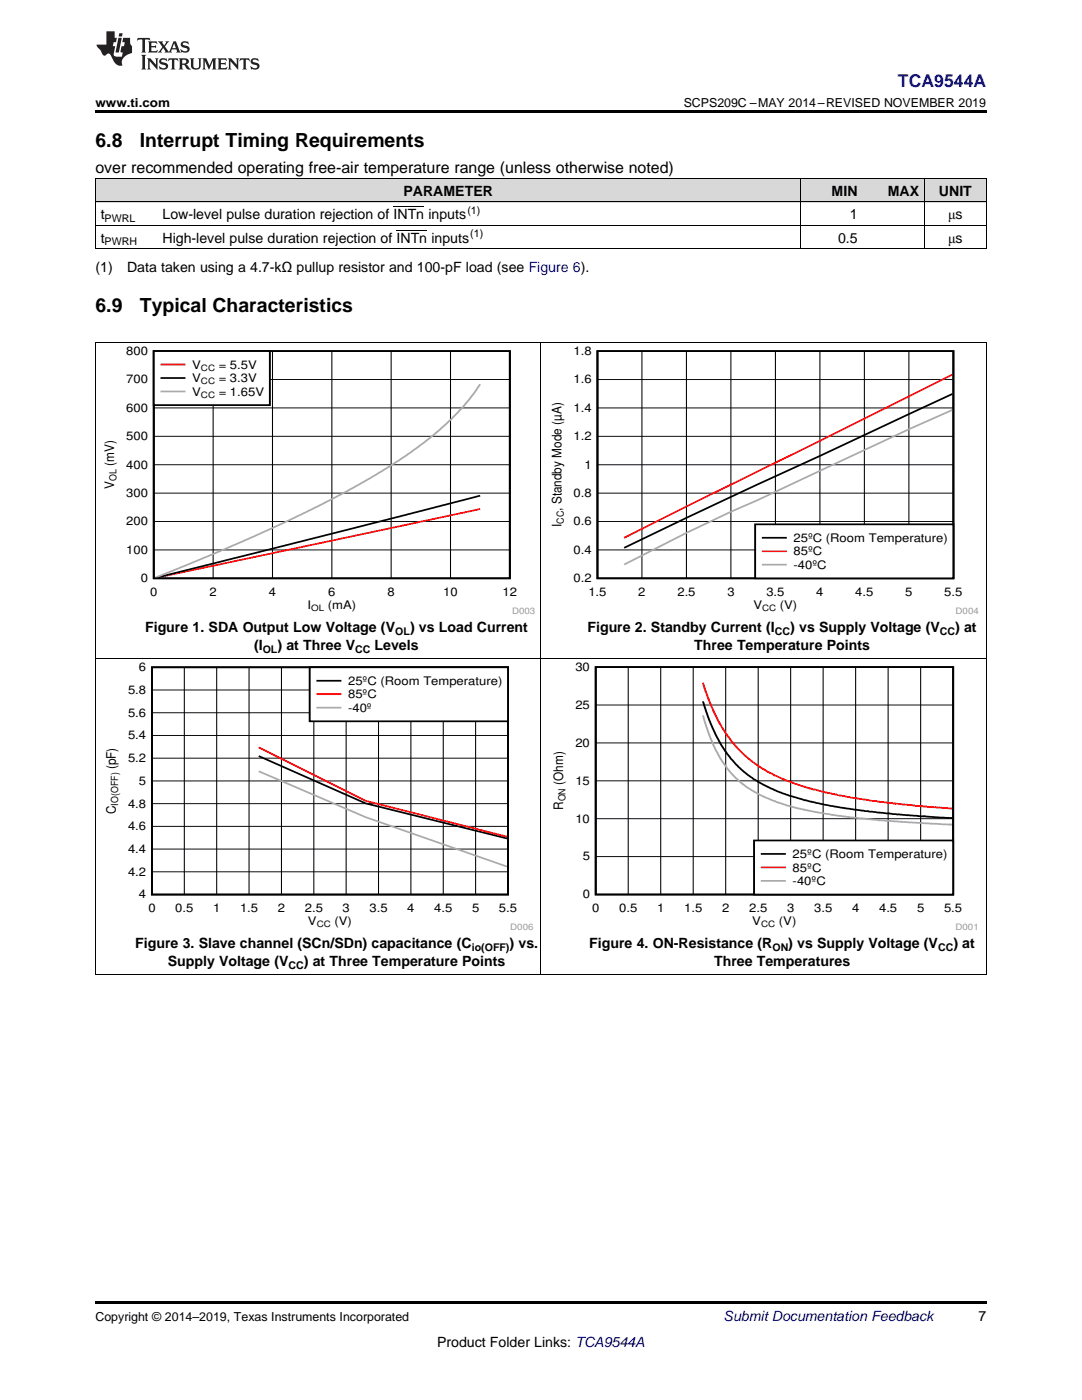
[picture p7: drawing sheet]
<svg xmlns="http://www.w3.org/2000/svg" width="216mm" height="279mm" viewBox="0 0 216 279" stroke-linecap="round" stroke-linejoin="round" font-family="sans-serif">
<g fill="#d8d8d8">
<path d="M19 35.7h12.4v4.7h-12.4z"/>
<path d="M31.4 35.7h128.5v4.7h-128.5z"/>
<path d="M159.9 35.7h12.3v4.7h-12.3z"/>
<path d="M172.2 35.7h12.3v4.7h-12.3z"/>
<path d="M184.5 35.7h12.3v4.7h-12.3z"/>
</g>
<path d="M19 194.5l.2 .1zM196.7 194.5l.1 .1zM19 259.7h177.8v.5h-177.8z" fill="#000"/>
<g fill="none" stroke="#000" stroke-width=".2">
<path d="M19.1 131.4v63.2M30.3 137.7h71.1M36.8 133.2v45.3M43.2 133.2v45.3M49.7 133.2v45.3M56.2 133.2v45.3M62.6 133.2v45.3M69.1 133.2v45.3M75.5 133.2v45.3M82 133.2v45.3M88.4 133.2v45.3M94.9 133.2v45.3"/>
<path d="M107.9 131.4v63.2M196.8 131.4v63.2M30.3 155.9h71.1M30.3 151.3h71.1M30.3 146.8h71.1M30.3 142.2h71.1M30.3 174h71.1M30.3 169.5h71.1M30.3 164.9h71.1M30.3 160.4h71.1M19 194.5h177.8"/>
</g>
<path d="M30.3 133.2h71.1v45.3h-71.1zM51.6 150.9l21.4 9.4 28.2 7" fill="none" stroke="#000" stroke-width=".36"/>
<path d="M51.6 149.2l21.4 10.6 28.2 7.2" fill="none" stroke="#f00" stroke-width=".36"/>
<path d="M51.6 153.9l21.4 9.2 28.2 9.9" fill="none" stroke="#aaa" stroke-width=".36"/>
<path d="M61.8 133.2h39.6v10.8h-39.6z" fill-rule="evenodd" fill="#fff"/>
<path d="M61.8 133.2h39.6v10.8h-39.6zM63.3 135.9h4.6M118.9 133.1h71.3v45.4h-71.3zM140.3 140l1.1 3.5 1.3 3 1.2 2.1 1.9 2.8 1.6 1.7 1.9 1.6 2 1.4 2.6 1.3 3.6 1.4 3.1 .9 7.5 1.6 10.9 1.3 .4-.1 4.9 .5 5.7 .3" fill="none" stroke="#000" stroke-width=".36"/>
<path d="M63.3 138.5h4.6M140.3 136.3l1 3 1.3 3.1 1.7 3.1 1.7 2.4 1.1 1.4 2.2 2.1 2.9 2.1 2.3 1.2 3.5 1.5 3 1 6.6 1.6 10.9 1.6 11.5 1" fill="none" stroke="#f00" stroke-width=".36"/>
<path d="M63.3 141.2h4.6M140.3 142.8l.9 2.9 1.1 3 1.3 2.5 1.5 2.1 1.6 1.9 1.5 1.3 1.9 1.3 2.4 1.3 2.8 1.1 3.6 1.1 8.5 1.5 8 1 .3-.1 5.8 .5 8.5 .3" fill="none" stroke="#aaa" stroke-width=".36"/>
<g fill="none" stroke="#000" stroke-width=".2">
<path d="M125.4 133.1v45.4M131.8 133.1v45.4M138.3 133.1v45.4M144.8 133.1v45.4M151.3 133.1v45.4M157.8 133.1v45.4M164.2 133.1v45.4M170.7 133.1v45.4M177.2 133.1v45.4M183.7 133.1v45.4M118.9 155.8h71.3M118.9 148.3h71.3"/>
<path d="M118.9 140.7h71.3M118.9 171h71.3M118.9 163.4h71.3"/>
</g>
<path d="M150.5 167.7h39.7v10.8h-39.7z" fill-rule="evenodd" fill="#fff"/>
<path d="M30.7 70.1h71v45.3h-71zM95.8 98.9l-64.5 16.3M150.5 167.7h39.7v10.8h-39.7zM152 170.4h4.6" fill="none" stroke="#000" stroke-width=".36"/>
<path d="M95.8 101.6l-64.3 13.6M152 173.1h4.6" fill="none" stroke="#f00" stroke-width=".36"/>
<path d="M95.8 76.7a52.9 52.9 0 0 1-14.5 14l-5 3.3-5.7 3.3-10.6 5.4-11.5 5.3-17.4 7.2M152 175.8h4.6" fill="none" stroke="#aaa" stroke-width=".36"/>
<g fill="none" stroke="#000" stroke-width=".2">
<path d="M19.1 68.3v63.1M30.7 75.7h71M42.5 70.1v45.3M54.4 70.1v45.3M66.2 70.1v45.3M78 70.1v45.3M89.9 70.1v45.3M107.9 68.3v63.1M196.8 68.3v63.1M30.7 98.4h71M30.7 92.8h71M30.7 87.1h71"/>
<path d="M30.7 81.4h71M30.7 109.7h71M30.7 104.1h71M19 131.4h177.8"/>
</g>
<path d="M30.7 70.1h23.2v10.8h-23.2z" fill-rule="evenodd" fill="#fff"/>
<path d="M30.7 70.1h23.2v10.8h-23.2zM32.2 75.4h4.6M119.2 70.1h71v45.3h-71zM190 78.6l-26.4 12.4a1552.8 1552.8 0 0 0-39.1 18.3" fill="none" stroke="#000" stroke-width=".36"/>
<path d="M32.2 72.8h4.6M190 74.8l-65.5 32.5" fill="none" stroke="#f00" stroke-width=".36"/>
<path d="M32.2 78.1h4.6M190 81.8l-8.6 3.9-30.2 14.1-5.4 2.3-8.8 4.2-12.5 6.4" fill="none" stroke="#aaa" stroke-width=".36"/>
<g fill="none" stroke="#000" stroke-width=".2">
<path d="M119.2 75.7h71M128.1 70.1v45.3M137 70.1v45.3M145.8 70.1v45.3M154.7 70.1v45.3M163.6 70.1v45.3M172.5 70.1v45.3M181.4 70.1v45.3M119.2 98.4h71M119.2 92.8h71M119.2 87.1h71M119.2 81.4h71"/>
<path d="M119.2 109.8h71M119.2 104.1h71"/>
</g>
<path d="M150.7 104.6h39.5v10.8h-39.5z" fill-rule="evenodd" fill="#fff"/>
<path d="M150.7 104.6h39.5v10.8h-39.5zM152.2 107.3h4.6" fill="none" stroke="#000" stroke-width=".36"/>
<path d="M152.2 110h4.6" fill="none" stroke="#f00" stroke-width=".36"/>
<path d="M152.2 112.7h4.6" fill="none" stroke="#aaa" stroke-width=".36"/>
<path d="M19 35.6h177.8M19.1 35.7v14M159.8 35.7v14M184.4 35.7v14M196.8 35.7v14M19 49.6h177.8M19 45h177.8M19 40.3h177.8M19 68.3h177.8" fill="none" stroke="#000" stroke-width=".2"/>
<path d="M19 22h177.8v.5h-177.8z" fill="#000"/>
<g fill="#231f20">
<path d="M27.5 7.6l-.1 .5 .4-.2h.6v.1v2.1l-.2 .4h1l-.3-.4v-2.1l.1-.1h.5l.5 .2-.2-.5zM29.5 8.3l.2 .3v1.5l-.2 .4h1.8l.2-.6a1.04 1.04 0 0 1-1.3 .2v-.7h.6l.3 .2v-.6l-.3 .2h-.6v-.6l.8-.1 .4 .3-.2-.5zM31.5 8.3l.9 1.1-.9 1.1h.8l-.2-.2 .5-.7 .4 .7-.2 .2h1.5l-.1-.2 .1-.4h.9l.1 .4-.2 .2h1l-.3-.3-.7-1.9h-.5l-.9 2-.8-1 .9-1h-.8l.1 .3-.3 .5-.4-.6 .2-.2zM34.7 8.6l.4 1h-.7zM36.3 8.4a.63 .63 0 0 0-.2 .7 .63 .63 0 0 0 .6 .4l.6 .2 .1 .2a.75 .75 0 0 1-.7 .4 .75 .75 0 0 1-.6-.5l.1 .7 .1-.1a1.11 1.11 0 0 0 1.5-.6 1.13 1.13 0 0 0-1.2-.8l-.1-.4a1.04 1.04 0 0 1 1.2 .2l-.2-.5-.1 .1-.5-.2zM28.2 10.9l.2 .4v2.2l-.2 .4h1l-.3-.4v-2.2l.3-.4zM29.3 11.6l.3 .4v1.5l-.3 .4h.8l-.2-.4v-1.3l1.5 1.7v-1.9l.2-.4h-.7l.2 .4v.9l-1.1-1.3zM32 11.8a.62 .62 0 0 0-.2 .7 .62 .62 0 0 0 .6 .4l.6 .1 .1 .3a.76 .76 0 0 1-.7 .3 .76 .76 0 0 1-.6-.4l.1 .7 .1-.1a1.11 1.11 0 0 0 1.5-.6 1.13 1.13 0 0 0-1.2-.8l-.1-.4a1.04 1.04 0 0 1 1.2 .2l-.2-.6-.1 .1-.5-.1zM33.7 11.6l-.2 .6a.61 .61 0 0 1 .8-.3v1.6l-.2 .4h.9l-.2-.4v-1.6a.63 .63 0 0 1 .8 .3l-.2-.6zM35.6 11.6l.3 .4v1.5l-.3 .4h1l-.2-.2v-.8l.5 .2a.76 .76 0 0 0 1.2 .7l-1-1a.58 .58 0 0 0 .6-.5 .58 .58 0 0 0-.5-.6zM36.4 11.9h.1a.45 .45 0 0 1 .5 .1 .45 .45 0 0 1 .1 .5l-.7 .2zM37.9 11.6l.2 .2a2.17 2.17 0 0 0 .3 1.9 .99 .99 0 0 0 1.6-.6v-1.1l.2-.4h-.7l.2 .2a1.92 1.92 0 0 1-.2 1.8 .6 .6 0 0 1-.9-.5v-1.1l.2-.4zM40.4 11.6l.2 .4v1.5l-.2 .4h.7l-.2-.4v-1.4l.8 1.8 .8-1.8v1.4l-.2 .4h.9l-.2-.4v-1.5l.2-.4h-.8l-.6 1.5-.6-1.5zM43.4 11.6l.2 .4v1.5l-.2 .4h1.8l.2-.6a1.04 1.04 0 0 1-1.3 .1v-.6h.5l.4 .2v-.6l-.4 .2h-.5v-.7h.8l.3 .3-.1-.6zM45.5 11.6l.2 .4v1.5l-.2 .4h.7l-.2-.4v-1.3l1.5 1.7v-1.9l.2-.4h-.7l.2 .4v.9l-1.1-1.3zM47.9 11.6l-.1 .6a.61 .61 0 0 1 .8-.3v1.6l-.3 .4h1l-.3-.4 .1-1.6a.63 .63 0 0 1 .7 .3l-.1-.6zM50.2 11.8a.62 .62 0 0 0-.2 .7 .62 .62 0 0 0 .6 .4l.6 .1 .2 .3a.76 .76 0 0 1-.8 .3 .76 .76 0 0 1-.6-.4l.1 .7 .2-.1a1.11 1.11 0 0 0 1.5-.6 1.13 1.13 0 0 0-1.3-.8l-.1-.4a1.04 1.04 0 0 1 1.2 .2l-.1-.6-.2 .1-.5-.1z"/>
<path d="M21.2 6.3v2.6h-1.9l.1 .4 .7 .9a.91 .91 0 0 0 1 .8 .56 .56 0 0 1 .5-.3 .56 .56 0 0 1 .5 .3l.4 .8a1.53 1.53 0 0 0 1.9 1.2 1.54 1.54 0 0 1 1-2.1l.9-.3v-1.4a1.52 1.52 0 0 1-.3-1.6h-1.4l-.2 .8h.5l-.2 .8h-.4l-.2 1v.2l.4 .1-.2 .8a1.93 1.93 0 0 1-1.6-.3l.3-1.8h-.5l.2-.8h.4l.2-.8h-.4v-1.3zM23.6 7.6l-.6 2.9h.7l.6-2.9zM23.8 6.6l-.1 .7h.6l.2-.7z"/>
</g>
<path d="M78.5 41.3h6.1M79.1 45.9h6.1" fill="none" stroke="#000" stroke-width=".2"/>
<g font-size="3.9">
<text x="19" y="29.3">6.8</text>
<text x="27.9" y="29.3">Interrupt Timing Requirements</text>
<text x="19" y="62.3">6.9</text>
<text x="27.9" y="62.3">Typical Characteristics</text>
</g>
<text font-size="3.5" fill="#00f" x="179.2" y="17.3">TCA9544A</text>
<text font-size="3.2" x="19" y="34.4">over recommended operating free-air temperature range (unless otherwise noted)</text>
<g font-size="2.8">
<text x="80.5" y="39.1">PARAMETER</text>
<text x="165.9" y="39.1">MIN</text>
<text x="177.2" y="39.1">MAX</text>
<text x="187.4" y="39.1">UNIT</text>
<text x="20.1" y="43.7">t</text>
<text x="32.4" y="43.7">Low-level pulse duration rejection of INTn inputs</text>
<text x="169.5" y="43.7">1</text>
<text x="189.2" y="43.7">μs</text>
<text x="20.1" y="48.4">t</text>
<text x="32.4" y="48.4">High-level pulse duration rejection of INTn inputs</text>
<text x="167.2" y="48.4">0.5</text>
<text x="189.2" y="48.4">μs</text>
<text x="19" y="54.3">(1)</text>
<text x="25.4" y="54.3">Data taken using a 4.7-kΩ pullup resistor and 100-pF load (see Figure 6).</text>
<text x="29" y="126.2">Figure 1. SDA Output Low Voltage (V</text>
<text x="50.7" y="129.7">(I</text>
<text x="55.4" y="129.7">) at Three V</text>
<text x="74.8" y="129.7">Levels</text>
<text x="81.8" y="126.2">) vs Load Current</text>
<text x="117.2" y="126.2">Figure 2. Standby Current (I</text>
<text x="138.5" y="129.7">Three Temperature Points</text>
<text x="157.7" y="126.2">) vs Supply Voltage (V</text>
<text x="190.6" y="126.2">) at</text>
<text x="27" y="189.3">Figure 3. Slave channel (SCn/SDn) capacitance (C</text>
<text x="101.7" y="189.3">) vs.</text>
<text x="117.6" y="189.3">Figure 4. ON-Resistance (R</text>
<text x="157.3" y="189.3">) vs Supply Voltage (V</text>
<text x="190.2" y="189.3">) at</text>
<text x="33.5" y="192.8">Supply Voltage (V</text>
<text x="60.6" y="192.8">) at Three Temperature Points</text>
<text x="142.5" y="192.8">Three Temperatures</text>
<text x="195.3" y="263.6">7</text>
<text x="87.2" y="268.9">Product Folder Links: TCA9544A</text>
</g>
<text font-size="2.8" fill="#0000c8" x="144.4" y="263.6">Submit Documentation Feedback</text>
<g font-size="2.6">
<text x="22.8" y="93" transform="rotate(-90 22.8 93)">(mV)</text>
<text x="22.8" y="97.6" transform="rotate(-90 22.8 97.6)">V</text>
<text x="112" y="101.9" transform="rotate(-90 112 101.9)">, Standby Mode (µA)</text>
<text x="112" y="105.1" transform="rotate(-90 112 105.1)">I</text>
<text x="23.1" y="153.5" transform="rotate(-90 23.1 153.5)">(pF)</text>
<text x="112.4" y="161.7" transform="rotate(-90 112.4 161.7)">R</text>
<text x="112.4" y="156.7" transform="rotate(-90 112.4 156.7)">(Ohm)</text>
<text x="23.1" y="162.5" transform="rotate(-90 23.1 162.5)">C</text>
</g>
<g font-size="2.5">
<text x="19" y="21.4">www.ti.com</text>
<text x="136.4" y="21.4">SCPS209C –MAY 2014–REVISED NOVEMBER 2019</text>
<text x="19" y="263.6">Copyright © 2014–2019, Texas Instruments Incorporated</text>
</g>
<g font-size="2.4">
<text x="25.2" y="70.8">800</text>
<text x="114.4" y="70.9">1.8</text>
<text x="25.2" y="76.5">700</text>
<text x="38.3" y="73.6">V</text>
<text x="38.3" y="76.3">V</text>
<text x="43.6" y="73.6">= 5.5V</text>
<text x="43.6" y="76.3">= 3.3V</text>
<text x="114.4" y="76.5">1.6</text>
<text x="25.2" y="82.2">600</text>
<text x="38.3" y="79">V</text>
<text x="43.6" y="79">= 1.65V</text>
<text x="114.4" y="82.2">1.4</text>
<text x="25.2" y="87.8">500</text>
<text x="114.4" y="87.8">1.2</text>
<text x="25.2" y="93.5">400</text>
<text x="116.6" y="93.5">1</text>
<text x="25.2" y="99.2">300</text>
<text x="114.4" y="99.2">0.8</text>
<text x="25.2" y="104.8">200</text>
<text x="114.4" y="104.9">0.6</text>
<text x="25.2" y="110.5">100</text>
<text x="114.4" y="110.5">0.4</text>
<text x="158.3" y="108.2">25ºC (Room Temperature)</text>
<text x="158.3" y="110.8">85ºC</text>
<text x="158.3" y="113.5">-40ºC</text>
<text x="28.1" y="116.2">0</text>
<text x="30" y="118.9">0</text>
<text x="41.8" y="118.9">2</text>
<text x="53.6" y="118.9">4</text>
<text x="65.5" y="118.9">6</text>
<text x="77.3" y="118.9">8</text>
<text x="88.4" y="118.9">10</text>
<text x="100.3" y="118.9">12</text>
<text x="114.4" y="116.2">0.2</text>
<text x="117.4" y="118.9">1.5</text>
<text x="127.4" y="118.9">2</text>
<text x="135.2" y="118.9">2.5</text>
<text x="145.1" y="118.9">3</text>
<text x="152.9" y="118.9">3.5</text>
<text x="162.9" y="118.9">4</text>
<text x="170.7" y="118.9">4.5</text>
<text x="180.6" y="118.9">5</text>
<text x="188.4" y="118.9">5.5</text>
<text x="61.3" y="121.6">I</text>
<text x="65.4" y="121.6">(mA)</text>
<text x="150.3" y="121.6">V</text>
<text x="155.6" y="121.6">(V)</text>
<text x="27.7" y="133.9">6</text>
<text x="69.5" y="136.7">25ºC (Room Temperature)</text>
<text x="114.8" y="133.9">30</text>
<text x="25.5" y="143">5.6</text>
<text x="25.5" y="138.5">5.8</text>
<text x="69.5" y="139.4">85ºC</text>
<text x="69.5" y="142.1">-40º</text>
<text x="114.8" y="141.5">25</text>
<text x="25.5" y="147.5">5.4</text>
<text x="114.8" y="149">20</text>
<text x="25.5" y="152.1">5.2</text>
<text x="25.5" y="161.2">4.8</text>
<text x="27.7" y="156.6">5</text>
<text x="114.8" y="156.6">15</text>
<text x="25.5" y="165.7">4.6</text>
<text x="114.8" y="164.2">10</text>
<text x="25.5" y="170.2">4.4</text>
<text x="116.3" y="171.7">5</text>
<text x="158.2" y="171.3">25ºC (Room Temperature)</text>
<text x="158.2" y="173.9">85ºC</text>
<text x="25.5" y="174.8">4.2</text>
<text x="27.7" y="179.3">4</text>
<text x="116.3" y="179.3">0</text>
<text x="158.2" y="176.6">-40ºC</text>
<text x="29.6" y="182">0</text>
<text x="35" y="182">0.5</text>
<text x="42.5" y="182">1</text>
<text x="47.9" y="182">1.5</text>
<text x="55.4" y="182">2</text>
<text x="60.8" y="182">2.5</text>
<text x="61.4" y="184.7">V</text>
<text x="66.7" y="184.7">(V)</text>
<text x="68.4" y="182">3</text>
<text x="73.7" y="182">3.5</text>
<text x="81.3" y="182">4</text>
<text x="86.6" y="182">4.5</text>
<text x="94.2" y="182">5</text>
<text x="99.6" y="182">5.5</text>
<text x="118.2" y="182">0</text>
<text x="123.5" y="182">0.5</text>
<text x="131.1" y="182">1</text>
<text x="136.5" y="182">1.5</text>
<text x="144.1" y="182">2</text>
<text x="149.5" y="182">2.5</text>
<text x="150.1" y="184.7">V</text>
<text x="155.4" y="184.7">(V)</text>
<text x="157" y="182">3</text>
<text x="162.4" y="182">3.5</text>
<text x="170" y="182">4</text>
<text x="175.4" y="182">4.5</text>
<text x="183" y="182">5</text>
<text x="188.4" y="182">5.5</text>
</g>
<g font-size="2.1">
<text x="20.9" y="44.3">PWRL</text>
<text x="93.3" y="42.6">(1)</text>
<text x="93.8" y="47.3">(1)</text>
<text x="20.9" y="49">PWRH</text>
<text x="52.4" y="130.2">OL</text>
<text x="70.9" y="130.2">CC</text>
<text x="78.9" y="126.7">OL</text>
<text x="154.6" y="126.7">CC</text>
<text x="187.5" y="126.7">CC</text>
<text x="94.2" y="189.8">io(OFF)</text>
<text x="154.1" y="189.8">ON</text>
<text x="187.2" y="189.8">CC</text>
<text x="57.6" y="193.4">CC</text>
</g>
<g font-size="2">
<text x="23.2" y="96" transform="rotate(-90 23.2 96)">OL</text>
<text x="112.5" y="104.5" transform="rotate(-90 112.5 104.5)">CC</text>
<text x="23.6" y="160.8" transform="rotate(-90 23.6 160.8)">IO(OFF)</text>
<text x="112.8" y="160" transform="rotate(-90 112.8 160)">ON</text>
</g>
<g font-size="1.8">
<text x="40.1" y="74">CC</text>
<text x="40.1" y="76.7">CC</text>
<text x="40.1" y="79.4">CC</text>
<text x="62.1" y="122">OL</text>
<text x="152.1" y="122">CC</text>
<text x="63.2" y="185.1">CC</text>
<text x="151.9" y="185.1">CC</text>
</g>
<g font-size="1.8" fill="#999">
<text x="102.2" y="122.6">D003</text>
<text x="190.7" y="122.6">D004</text>
<text x="101.8" y="185.7">D006</text>
<text x="190.6" y="185.7">D001</text>
</g>
</svg>
